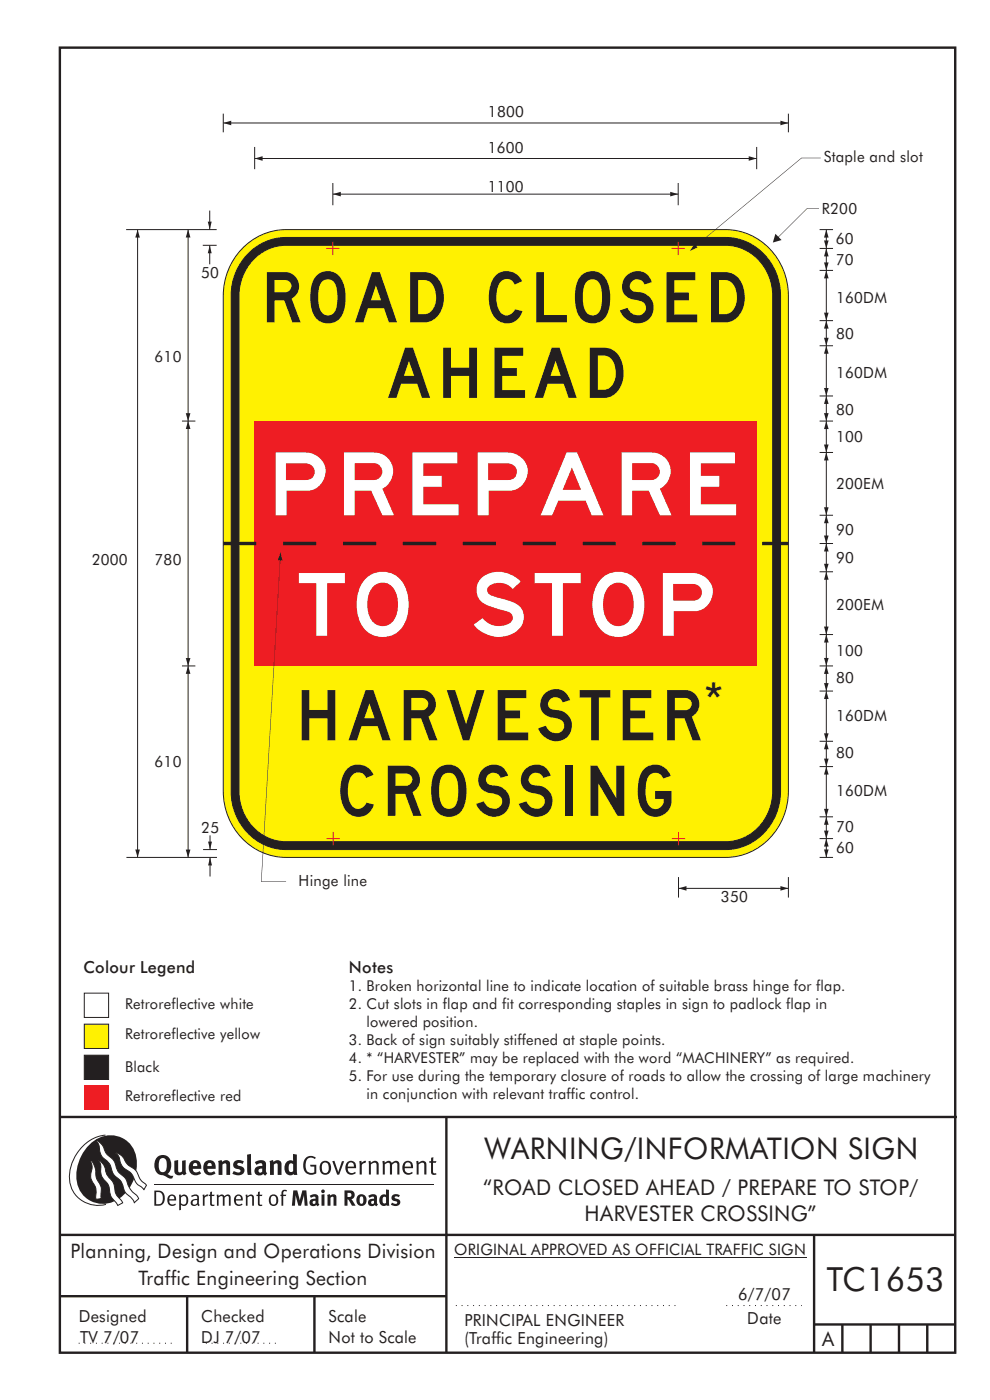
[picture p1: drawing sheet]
<svg xmlns="http://www.w3.org/2000/svg" width="210mm" height="297mm" viewBox="0 0 210 297" stroke-linecap="round" stroke-linejoin="round" font-family="sans-serif">
<g fill="none" stroke="#231f20" stroke-width=".51">
<path d="M12.7 10.1h189.9v276.9h-189.9zM12.7 237h190.3M94.7 236.9v50.1M12.7 262h190M12.7 275h82M39.7 275v12M66.7 275v12M172.7 262v25M172.7 281h30M178.7 281v6M184.7 281v6M190.7 281v6"/>
<path d="M196.7 281v6"/>
</g>
<path d="M96.7 277h47.1M154.1 277h16M16.7 285h20.3M43.7 285h15" fill="none" stroke="#231f20" stroke-width=".21" stroke-dasharray=".2 1" stroke-linecap="butt"/>
<path d="M17.9 217.3h5.1v5.1h-5.1z" fill-rule="evenodd" fill="#fff101" stroke="#231f20" stroke-width=".21"/>
<path d="M17.9 223.9h5.1v5.1h-5.1z" fill-rule="evenodd" fill="#231f20" stroke="#231f20" stroke-width=".21"/>
<path d="M17.9 210.7h5.1v5.2h-5.1z" fill-rule="evenodd" fill="#fff" stroke="#231f20" stroke-width=".21"/>
<path d="M96.3 266.7h74.7" fill="none" stroke="#231f20" stroke-width=".21"/>
<g fill="#231f20">
<path d="M64.9 245.6a1.61 1.61 0 0 1 2.1 0l-.2 .3a1.17 1.17 0 0 0-1.4-.2 1.17 1.17 0 0 0-.6 1.3 1.42 1.42 0 0 0 1.2 1.9l.7-.2v-1.2h-.8l-.1-.4h1.3v1.8a1.82 1.82 0 0 1-2.2 0 1.82 1.82 0 0 1-.6-2.1l.2-.7z" fill-rule="evenodd"/>
<path d="M68.2 246.5a1.77 1.77 0 0 0 .4 2.7 1.39 1.39 0 0 0 1.4-.5 1.39 1.39 0 0 0 .2-1.5 1.19 1.19 0 0 0-2-.7zM68.5 246.8a.83 .83 0 0 1 1 .1 .83 .83 0 0 1 .2 .9 .75 .75 0 0 1-.6 1.1 .75 .75 0 0 1-.8-.8v-1z" fill-rule="evenodd"/>
<path d="M70.5 246.4l.4-.1 .8 2.4 .8-2.3h.5l-1.1 2.8h-.4z" fill-rule="evenodd"/>
<path d="M73.6 246.7a1.74 1.74 0 0 0 .5 2.5h.9l.5-.3-.2-.3a.89 .89 0 0 1-1.1 .2 .89 .89 0 0 1-.4-1h1.7a1.15 1.15 0 0 0-.4-1.3 1.15 1.15 0 0 0-1.5 .2zM74 246.8a.67 .67 0 0 1 .8-.1 .67 .67 0 0 1 .3 .8h-1.3z" fill-rule="evenodd"/>
<path d="M76.2 246.4l.4-.1 .1 .4 .5-.4h.5l-.2 .5a.61 .61 0 0 0-.8 .6v1.8h-.4z" fill-rule="evenodd"/>
<path d="M78.1 246.4l.5-.1 .1 .4a.89 .89 0 0 1 .9-.4 .89 .89 0 0 1 .7 .7v2.2h-.4v-2.2l-.1-.2-.3-.1-.8 .4v2.1h-.4z" fill-rule="evenodd"/>
<path d="M81.1 246.4l.4-.1 .1 .4a.83 .83 0 0 1 .8-.4 .83 .83 0 0 1 .7 .5 .86 .86 0 0 1 .9-.5 .86 .86 0 0 1 .7 .7v2.2h-.4l-.1-2.3a.5 .5 0 0 0-.8 0l-.2 .2v2.1h-.5v-2.2l-.4-.3-.7 .4v2.1h-.4z" fill-rule="evenodd"/>
<path d="M85.7 246.7a1.74 1.74 0 0 0 .5 2.5h.9l.5-.3-.2-.3a.89 .89 0 0 1-1.1 .2 .89 .89 0 0 1-.4-1h1.7a1.15 1.15 0 0 0-.5-1.3 1.15 1.15 0 0 0-1.4 .2zM86 246.8a.67 .67 0 0 1 .9-.1 .67 .67 0 0 1 .3 .8h-1.3z" fill-rule="evenodd"/>
<path d="M88.3 246.4l.4-.1 .1 .4a.89 .89 0 0 1 .9-.4 .89 .89 0 0 1 .8 .7v2.2h-.5v-2.2l-.1-.2-.3-.1-.8 .4v2.1h-.4z" fill-rule="evenodd"/>
<path d="M91.5 245.6l.4-.1v.9h.7l-.2 .3h-.5v2.1l.1 .1h.5l.1 .3a.71 .71 0 0 1-1.2-.6v-1.9h-.3v-.3h.3z" fill-rule="evenodd"/>
<path d="M37 246.3l.8-.2v2a.46 .46 0 0 0 .2 .6 .46 .46 0 0 0 .6-.2v-2.2l.8-.2v2.4l.2 .5-.6 .4-.2-.3a1.03 1.03 0 0 1-1.2 .2 1.03 1.03 0 0 1-.6-1.1z" fill-rule="evenodd"/>
<path d="M40.4 246.6a1.64 1.64 0 0 0 0 2.2 1.64 1.64 0 0 0 2.3 .1l-.4-.4a.78 .78 0 0 1-.9 .3 .78 .78 0 0 1-.5-.8h1.8a1.37 1.37 0 0 0-.6-1.7 1.37 1.37 0 0 0-1.7 .3zM41.1 246.9a.48 .48 0 0 1 .6-.1 .48 .48 0 0 1 .2 .6h-1z" fill-rule="evenodd"/>
<path d="M43.5 246.6a1.65 1.65 0 0 0-.2 1.9 1.65 1.65 0 0 0 1.9 .8l.5-.4-.3-.4a.78 .78 0 0 1-.9 .3 .78 .78 0 0 1-.5-.8h1.8a1.37 1.37 0 0 0-.6-1.7 1.37 1.37 0 0 0-1.7 .3zM44.1 246.9a.48 .48 0 0 1 .6-.1 .48 .48 0 0 1 .2 .6h-.9z" fill-rule="evenodd"/>
<path d="M46.3 246.3l.7-.2 .1 .4a.95 .95 0 0 1 1-.3 .95 .95 0 0 1 .7 .8v2.3h-.8v-2.3l-.3-.2-.5 .3v2.2h-.8z" fill-rule="evenodd"/>
<path d="M49.7 246.5a1.73 1.73 0 0 1 2-.1l-.2 .5-.6-.2a.42 .42 0 0 0-.6 .3l.2 .3a1.23 1.23 0 0 1 1.4 1 1.47 1.47 0 0 1-2.3 .9l-.3-.2 .3-.6 .7 .3a.47 .47 0 0 0 .7-.3 .87 .87 0 0 0-1-.5l-.4-.2-.1-.4z" fill-rule="evenodd"/>
<path d="M54.1 246.6l.3 .5 .3-.1a.62 .62 0 0 1 .9 0l.1 .4a1.21 1.21 0 0 0-1.4 .3 1.21 1.21 0 0 0-.1 1.3 1.19 1.19 0 0 0 1.6 .1l.5 .3 .4-.5-.3-.3v-1.4a.96 .96 0 0 0-1.3-1zM55 248l.6-.1v.7a.43 .43 0 0 1-.6 .1 .43 .43 0 0 1 0-.7z" fill-rule="evenodd"/>
<path d="M57.2 246.3l.7-.2 .1 .4a.95 .95 0 0 1 1-.3 .95 .95 0 0 1 .7 .8v2.3h-.8v-2.3l-.2-.2-.6 .3v2.2h-.8z" fill-rule="evenodd"/>
<path d="M62.2 244.8v1.5a1.29 1.29 0 0 0-1.4 .2 1.29 1.29 0 0 0-.5 1.3 1.24 1.24 0 0 0 .6 1.3 1.24 1.24 0 0 0 1.4 0l.1 .2h.7l-.1-4.3zM61.5 246.9l.4-.1 .3 .2v1.5l-.3 .1a.48 .48 0 0 1-.6-.4 1.52 1.52 0 0 1 .2-1.3z" fill-rule="evenodd"/>
<path d="M52.4 245l.8-.2 .2 4.5h-.8l-.1-.2z" fill-rule="evenodd"/>
</g>
<path d="M22.4 240.8a9 9 0 0 0-7.4 10.9 6.2 6.2 0 0 0 7.5 3.8M32.7 251.4h59.4" fill="none" stroke="#231f20" stroke-width=".21"/>
<path d="M19.1 242.7a5.7 5.7 0 0 1 6.5-1.4 5.7 5.7 0 0 1 3.4 5.7 8.6 8.6 0 0 1-6.2 8.3 5.7 5.7 0 0 1-6.5-7 9.9 9.9 0 0 1 2.8-5.6z" fill-rule="evenodd" fill="#231f20"/>
<path d="M24.5 244.5a3.1 3.1 0 0 1 2.3 2.2l.7 .7a3.2 3.2 0 0 1 2 2.4l.4 .6 1.2 1.1-.6 .9-.2-.3a3.5 3.5 0 0 1-1.9-2.1 3.8 3.8 0 0 0-2.1-2.2 3.5 3.5 0 0 1-1-2.2zM20.4 241.9a3.4 3.4 0 0 1 1.9 2.5l.7 .8a3.3 3.3 0 0 1 1.7 2.6 4.4 4.4 0 0 0 1.7 2l.3 .3a6.1 6.1 0 0 0 2.5 3.7l.2 .5-.9 .9a6.1 6.1 0 0 0-1.9-2.2l-.4-.8a3.6 3.6 0 0 0-1.9-2.8l-.6-1a3.6 3.6 0 0 0-1.9-2.8 3.7 3.7 0 0 1-.8-2.4zM21 246.1a3.4 3.4 0 0 1 1.5 2.7l.6 1a3.8 3.8 0 0 1 1.4 3.1l.3 .7 1.2 1.6-1 .6-.5-.8a3.2 3.2 0 0 1-1.3-2.8 4.3 4.3 0 0 0-1.4-2.2 4.7 4.7 0 0 1-.5-2.9zM19.2 246.1a5.1 5.1 0 0 1 1.2 3.7l.3 .7a3.1 3.1 0 0 1 .7 3l.1 .8-1.1 .2-.1-.8a3.5 3.5 0 0 0-.9-3.3 3.6 3.6 0 0 1 .1-2.5z" fill-rule="evenodd" fill="#fff" stroke="#231f20" stroke-width=".21"/>
<g fill="#231f20">
<path d="M33.4 245.5a2.51 2.51 0 0 0 .4 3.7l.8 .1a2.78 2.78 0 0 0 2 .7l.2-.6h-.6l-.7-.3a2.56 2.56 0 0 0 0-3.8 1.83 1.83 0 0 0-2.1 .2zM34 245.9a.87 .87 0 0 1 1 0 .87 .87 0 0 1 .4 .9v.4a1.17 1.17 0 0 1-.9 1.5l-.3-.1a2.38 2.38 0 0 1-.2-2.7z" fill-rule="evenodd"/>
<path d="M33.1 252.9v2.6a1.12 1.12 0 0 0 1.2-.3 1.12 1.12 0 0 0 .2-1.2l-.1-.5-.3-.4zM32.7 252.6h1.1a1.67 1.67 0 0 1 1.2 1.6 1.67 1.67 0 0 1-1.3 1.6h-1zM36.1 253.9l-.2 .5h1.1a.55 .55 0 0 0-.3-.6 .55 .55 0 0 0-.6 .1zM35.8 253.7a.95 .95 0 0 1 1.2-.1 .95 .95 0 0 1 .4 1.1h-1.5a.72 .72 0 0 0 .4 .8 .72 .72 0 0 0 .9-.2l.1 .3a1.15 1.15 0 0 1-1.5 0 1.15 1.15 0 0 1-.2-1.5zM38.4 254.1v1.2a.7 .7 0 0 0 .9 .1 .7 .7 0 0 0 .2-.9 .61 .61 0 0 0-.4-.7 .61 .61 0 0 0-.7 .3zM38 253.5l.3-.1 .1 .4a.95 .95 0 0 1 1.2-.2 .95 .95 0 0 1 .3 1.2 .92 .92 0 0 1-.5 .9 .92 .92 0 0 1-1-.1v1.1l-.4 .1zM40.9 254.8a.5 .5 0 0 0 .2 .8 .5 .5 0 0 0 .7-.4v-.6zM40.5 253.7a1 1 0 0 1 1.7 .3v1.4l.2 .2-.2 .3-.3-.3a.78 .78 0 0 1-1.4-.1 .78 .78 0 0 1 .8-1.1h.5a.58 .58 0 0 0-.3-.7 .58 .58 0 0 0-.7 .2zM43 253.5l.3-.1 .1 .4 .3-.3 .5-.1-.2 .4a.52 .52 0 0 0-.6 .5v1.5h-.4zM44.6 252.9l.4-.1-.1 .7h.6l-.1 .3h-.5v1.5a.35 .35 0 0 0 .6 .3v.2a.57 .57 0 0 1-.6 .1 .57 .57 0 0 1-.3-.5v-1.6h-.3v-.3h.3zM45.9 253.5l.4-.1 .1 .4 .2-.2a.64 .64 0 0 1 1 .2 .7 .7 0 0 1 .8-.4 .7 .7 0 0 1 .5 .6v1.8h-.3v-1.7l-.3-.4-.7 .4v1.7h-.3v-1.6a.38 .38 0 0 0-.3-.5 .38 .38 0 0 0-.5 .2l-.1 .2v1.7h-.4zM50.2 253.9l-.2 .5h1.1a.55 .55 0 0 0-.2-.6 .55 .55 0 0 0-.7 .1zM49.9 253.7a.95 .95 0 0 1 1.2-.1 .95 .95 0 0 1 .4 1.1h-1.5a.72 .72 0 0 0 .4 .8 .72 .72 0 0 0 .9-.2l.1 .3a1.15 1.15 0 0 1-1.5 0 1.15 1.15 0 0 1-.2-1.5zM52.1 253.5l.3-.1 .1 .4a.72 .72 0 0 1 .8-.4 .72 .72 0 0 1 .6 .6v1.8h-.4v-1.6a.45 .45 0 0 0-.3-.5 .45 .45 0 0 0-.5 .2l-.2 .2v1.7h-.3zM54.7 252.9l.4-.1v.7h.6l-.1 .3h-.5v1.5a.35 .35 0 0 0 .5 .3v.2a.57 .57 0 0 1-.6 .1 .57 .57 0 0 1-.3-.5v-1.6h-.3v-.3h.3zM57.6 253.9l-.2 .7a.65 .65 0 0 0 .3 .8 .65 .65 0 0 0 .8-.2l.1-.1a.93 .93 0 0 0-.7-1.4zM57.3 253.7a1.12 1.12 0 0 1 1.4 0 1.12 1.12 0 0 1 .3 1.5 1.01 1.01 0 0 1-1.3 .6 1.01 1.01 0 0 1-.7-1.2zM59.9 252.6l.5-.2 .5 .2-.1 .2-.4-.1-.3 .2v.6h.6l-.1 .3h-.5v2h-.4v-2h-.2v-.3h.2zM62.2 252.6l-.3 3.2h.7l.1-2.3 .6 2.3h.6l.6-2.3 .1 2.3h.7l-.3-3.2h-.9l-.5 2.1-.5-2.1zM65.7 253.7l.3 .4a.51 .51 0 0 1 .5-.3 .51 .51 0 0 1 .4 .4v.1a.88 .88 0 0 0-1.1 .4 .88 .88 0 0 0 .2 1.1 .9 .9 0 0 0 1.1-.2l.3 .3 .4-.4-.2-.2v-1.1a.87 .87 0 0 0-.5-.8 .87 .87 0 0 0-1 .1zM66.4 254.8h.5v.5l-.1 .1h-.3l-.2-.1zM68.2 253.5v2.3h.6v-2.4zM68.1 252.8a.4 .4 0 0 0 .8 0 .4 .4 0 0 0-.8 0zM69.4 253.5l.1 2.3h.6v-1.7a.33 .33 0 0 1 .4-.2 .33 .33 0 0 1 .3 .4v1.5h.6v-1.7a.75 .75 0 0 0-.6-.7 .75 .75 0 0 0-.8 .3v-.3zM73.1 252.6v3.2h.6v-1.3l.3 .2 .7 1.1h.7l-.9-1.4a.94 .94 0 0 0 .7-1 .94 .94 0 0 0-.9-.8zM73.7 253.1a.51 .51 0 0 1 .8 .1 .51 .51 0 0 1-.2 .7l-.6 .1zM75.9 253.7a1.19 1.19 0 0 0-.1 1.7 1.19 1.19 0 0 0 1.8 0 1.19 1.19 0 0 0-.1-1.6 1.19 1.19 0 0 0-1.6-.1zM76.5 253.9l.2-.1a.99 .99 0 0 1 0 1.6 1.06 1.06 0 0 1-.2-1.5zM78.1 253.7l.3 .4a.51 .51 0 0 1 .5-.3 .51 .51 0 0 1 .5 .4v.1a.88 .88 0 0 0-1.2 .4 .88 .88 0 0 0 .2 1.1 .9 .9 0 0 0 1.1-.2l.3 .3 .4-.4-.2-.2v-1.1a.87 .87 0 0 0-.5-.8 .87 .87 0 0 0-1 .1zM78.9 254.8h.4v.5l-.1 .1h-.3l-.1-.1zM81.9 252.3v1.2a1.2 1.2 0 0 0-1.4 .6 1.2 1.2 0 0 0 .2 1.4l.5 .3 .8-.1v.1h.6l-.1-3.4zM81.4 253.9l.5 .1-.1 1.2a.46 .46 0 0 1-.5 0 .46 .46 0 0 1-.1-.5zM83.3 253.6a.79 .79 0 0 0-.1 .9 .79 .79 0 0 0 .9 .4 .33 .33 0 0 1 0 .5 .33 .33 0 0 1-.5 0l-.4-.3-.3 .5a1.15 1.15 0 0 0 1.2 .3 1.15 1.15 0 0 0 .8-1 1.49 1.49 0 0 0-1.2-.8 .4 .4 0 0 1 .3-.3 .4 .4 0 0 1 .4 .1l.2 .1 .2-.4a1.47 1.47 0 0 0-1.5 0z" fill-rule="evenodd"/>
</g>
<path d="M17.9 230.3h5.1v5.1h-5.1z" fill-rule="evenodd" fill="#ee1d23"/>
<path d="M51.8 52.3a12.9 12.9 0 0 1 8.9-3.6h93.2a13.7 13.7 0 0 1 13.3 14.1v105.1a13.8 13.8 0 0 1-13.3 14h-93.2a13.7 13.7 0 0 1-13.3-14v-105.1a14.4 14.4 0 0 1 4.4-10.5z" fill-rule="evenodd" fill="#fff101" stroke="#231f20" stroke-width=".21"/>
<path d="M52.5 54a11.3 11.3 0 0 1 8.2-3.6h93.2a12.1 12.1 0 0 1 11.7 12.4v105.1a12.1 12.1 0 0 1-11.7 12.3h-93.2a12.1 12.1 0 0 1-11.7-12.3v-105.1a12.8 12.8 0 0 1 3.5-8.8z" fill-rule="evenodd" fill="#231f20" stroke="#231f20" stroke-width=".21"/>
<path d="M54.1 54.8a9.6 9.6 0 0 1 6.6-2.8h93.2a10.4 10.4 0 0 1 10 10.8v105.1a10.4 10.4 0 0 1-10 10.7h-93.2a10.4 10.4 0 0 1-10-10.7v-105.1a11.1 11.1 0 0 1 3.4-8z" fill-rule="evenodd" fill="#fff101" stroke="#231f20" stroke-width=".21"/>
<path d="M54 89.3h106.6v52h-106.6z" fill-rule="evenodd" fill="#ee1d23"/>
<path d="M47.4 115.3h119.8" fill="none" stroke="#231f20" stroke-width=".71" stroke-dasharray="7.1 5.6" stroke-linecap="butt"/>
<path d="M173.9 68h2.8M173.9 173.3h2.8M175.3 162.6v10.7M173.9 181.9h2.8" fill="none" stroke="#231f20" stroke-width=".21"/>
<g fill="#231f20">
<path d="M175.3 162.6l.5 1.7h-1z"/>
<path d="M174.8 171.6h1l-.5 1.7z"/>
</g>
<path d="M173.9 157.3h2.8M175.3 157.3v5.3M173.9 162.6h2.8" fill="none" stroke="#231f20" stroke-width=".21"/>
<g fill="#231f20">
<path d="M175.3 157.3l.5 1.7h-1z"/>
<path d="M174.8 161h1l-.5 1.6z"/>
</g>
<path d="M173.9 73.4h2.8M175.3 146.6v10.7" fill="none" stroke="#231f20" stroke-width=".21"/>
<g fill="#231f20">
<path d="M175.3 146.6l.5 1.7h-1z"/>
<path d="M174.8 155.6h1l-.5 1.7z"/>
</g>
<path d="M175.3 68v5.4M173.9 146.6h2.8M173.9 141.3h2.8" fill="none" stroke="#231f20" stroke-width=".21"/>
<g fill="#231f20">
<path d="M175.3 68l.5 1.7h-1z"/>
<path d="M174.8 71.7h1l-.5 1.7z"/>
</g>
<path d="M175.3 57.4v10.6M173.9 84h2.8" fill="none" stroke="#231f20" stroke-width=".21"/>
<g fill="#231f20">
<path d="M175.3 57.4l.5 1.7h-1z"/>
<path d="M174.8 66.3h1l-.5 1.7z"/>
</g>
<path d="M175.3 141.3v5.3" fill="none" stroke="#231f20" stroke-width=".21"/>
<g fill="#231f20">
<path d="M175.3 141.3l.5 1.7h-1z"/>
<path d="M174.8 144.9h1l-.5 1.7z"/>
</g>
<path d="M175.3 73.4v10.6" fill="none" stroke="#231f20" stroke-width=".21"/>
<g fill="#231f20">
<path d="M174.8 82.3h1l-.5 1.7z"/>
<path d="M175.3 73.4l.5 1.6h-1z"/>
</g>
<path d="M173.9 89.3h2.8M175.3 84v5.3" fill="none" stroke="#231f20" stroke-width=".21"/>
<g fill="#231f20">
<path d="M175.3 84l.5 1.7h-1z"/>
<path d="M174.8 87.6h1l-.5 1.7z"/>
</g>
<path d="M175.3 177.9v4" fill="none" stroke="#231f20" stroke-width=".21"/>
<g fill="#231f20">
<path d="M174.8 180.2h1l-.5 1.7z"/>
<path d="M175.3 177.9l.5 1.7h-1z"/>
</g>
<path d="M173.9 96h2.8M175.3 89.3v6.7M173.9 115.3h2.8M173.9 109.3h2.8M173.9 134.6h2.8M173.9 121.3h2.8" fill="none" stroke="#231f20" stroke-width=".21"/>
<g fill="#231f20">
<path d="M174.8 94.3h1l-.5 1.7z"/>
<path d="M175.3 89.3l.5 1.7h-1z"/>
</g>
<path d="M175.3 96v13.3" fill="none" stroke="#231f20" stroke-width=".21"/>
<g fill="#231f20">
<path d="M175.3 96l.5 1.7h-1z"/>
<path d="M174.8 107.6h1l-.5 1.7z"/>
</g>
<path d="M175.3 109.3v6" fill="none" stroke="#231f20" stroke-width=".21"/>
<g fill="#231f20">
<path d="M174.8 113.6h1l-.5 1.7z"/>
<path d="M175.3 109.3l.5 1.7h-1z"/>
</g>
<path d="M175.3 134.6v6.7" fill="none" stroke="#231f20" stroke-width=".21"/>
<g fill="#231f20">
<path d="M175.3 134.6l.5 1.7h-1z"/>
<path d="M174.8 139.6h1l-.5 1.7z"/>
</g>
<path d="M175.3 121.3v13.3" fill="none" stroke="#231f20" stroke-width=".21"/>
<g fill="#231f20">
<path d="M174.8 132.9h1l-.5 1.7z"/>
<path d="M175.3 121.3l.5 1.7h-1z"/>
</g>
<path d="M175.3 115.3v6" fill="none" stroke="#231f20" stroke-width=".21"/>
<g fill="#231f20">
<path d="M174.8 119.6h1l-.5 1.7z"/>
<path d="M175.3 115.3l.5 1.7h-1z"/>
</g>
<path d="M69.3 177.9h2.8M70.7 176.5v2.8M142.5 177.9h2.8M143.9 176.5v2.8" fill="none" stroke="#ee1d23" stroke-width=".21"/>
<path d="M173.9 177.9h2.8M175.3 173.3v4.6" fill="none" stroke="#231f20" stroke-width=".21"/>
<g fill="#231f20">
<path d="M175.3 173.3l.5 1.7h-1z"/>
<path d="M174.8 176.2h1l-.5 1.7z"/>
</g>
<path d="M59.5 117.2l.4 1.7h-1zM59.4 118.7l-4 68.4zM55.4 187l5.3 .1z" fill="#231f20"/>
<path d="M143.9 188.5h23.3" fill="none" stroke="#231f20" stroke-width=".21"/>
<g fill="#231f20">
<path d="M143.9 188.5l1.7-.5v1z"/>
<path d="M165.6 188l1.6 .5-1.6 .5z"/>
</g>
<path d="M29.2 48.7v133.2M143.9 186.1v4.3M167.2 186.1v4.3" fill="none" stroke="#231f20" stroke-width=".21"/>
<g fill="#231f20">
<path d="M29.2 48.7l.5 1.7h-1z"/>
<path d="M28.7 180.2h1l-.5 1.7z"/>
</g>
<path d="M39.9 141.3v40.6" fill="none" stroke="#231f20" stroke-width=".21"/>
<g fill="#231f20">
<path d="M39.9 141.3l.5 1.7h-1z"/>
<path d="M39.4 180.3h1l-.5 1.7z"/>
</g>
<path d="M39.9 89.3v52M38.6 141.3h2.8M26.8 181.9h19.2" fill="none" stroke="#231f20" stroke-width=".21"/>
<g fill="#231f20">
<path d="M39.9 89.3l.5 1.7h-1z"/>
<path d="M39.4 139.6h1l-.5 1.7z"/>
</g>
<path d="M44.6 177.2v3M43.1 180.2h2.9" fill="none" stroke="#231f20" stroke-width=".21"/>
<path d="M44.1 178.6h.9l-.4 1.6z" fill="#231f20"/>
<path d="M44.6 181.9v4.1" fill="none" stroke="#231f20" stroke-width=".21"/>
<path d="M44.6 181.9l.4 1.7h-.9z" fill="#231f20"/>
<path d="M173.9 57.4h2.8M173.9 48.7h2.8M175.3 48.7v4" fill="none" stroke="#231f20" stroke-width=".21"/>
<g fill="#231f20">
<path d="M175.3 48.7l.5 1.7h-1z"/>
<path d="M174.8 51h1l-.5 1.7z"/>
</g>
<path d="M47.4 26.1h119.8" fill="none" stroke="#231f20" stroke-width=".21"/>
<g fill="#231f20">
<path d="M47.4 26.1l1.7-.5v1z"/>
<path d="M165.6 25.6l1.6 .5-1.6 .5z"/>
</g>
<path d="M47.4 24.1v4M54 31.2v4.7M54 33.6h106.5M160.5 31.2v4.7M167.2 24.1v4" fill="none" stroke="#231f20" stroke-width=".21"/>
<g fill="#231f20">
<path d="M54 33.6l1.7-.5v1z"/>
<path d="M158.8 33.1l1.7 .5-1.7 .5z"/>
</g>
<path d="M164.5 49.6l1.3 1.3-1.9 .6zM165 50.3l6.2-6.1zM171.2 44.2l2.5 .1z" fill="#231f20"/>
<path d="M69.2 52.7h2.8M70.6 51.3v2.8M142.5 52.7h2.8M143.9 51.3v2.8" fill="none" stroke="#ee1d23" stroke-width=".21"/>
<path d="M70.6 41.2h73.3" fill="none" stroke="#231f20" stroke-width=".21"/>
<g fill="#231f20">
<path d="M70.6 41.2l1.7-.5v1z"/>
<path d="M142.2 40.7l1.7 .5-1.7 .5z"/>
</g>
<path d="M70.6 38.8v4.7M143.9 38.8v4.7M173.9 52.7h2.8M175.3 52.7v4.7" fill="none" stroke="#231f20" stroke-width=".21"/>
<g fill="#231f20">
<path d="M174.8 55.7h1l-.5 1.7z"/>
<path d="M175.3 52.7l.5 1.7h-1z"/>
</g>
<path d="M147.3 51.8l.7 .7-1.7 .7zM147.5 52.2l22.5-18.7zM170 33.5l4.1 .1z" fill="#231f20"/>
<path d="M26.8 48.7h19.2M43 52h3M44.5 44.7v4" fill="none" stroke="#231f20" stroke-width=".21"/>
<path d="M44.1 47h.8l-.4 1.7z" fill="#231f20"/>
<path d="M44.5 52v4.1" fill="none" stroke="#231f20" stroke-width=".21"/>
<path d="M44.5 52l.4 1.7h-.8z" fill="#231f20"/>
<path d="M39.9 48.7v40.6M38.6 89.3h2.8" fill="none" stroke="#231f20" stroke-width=".21"/>
<g fill="#231f20">
<path d="M39.4 87.7h1l-.5 1.7z"/>
<path d="M39.9 48.7l.5 1.7h-1z"/>
</g>
<g font-size="13.3" fill="#fff">
<text x="58.4" y="109.3">PREPARE</text>
<text x="63.4" y="134.9">TO</text>
<text x="100.5" y="134.9">STOP</text>
</g>
<g font-size="10.7" fill="#231f20">
<text x="56.6" y="68.4">ROAD CLOSED</text>
<text x="82.3" y="84.4">AHEAD</text>
<text x="64" y="157.1">HARVESTER</text>
<text x="72.2" y="173.1">CROSSING</text>
</g>
<text font-size="8.5" fill="#231f20" x="149.3" y="150.8">*</text>
<text font-size="7.1" fill="#231f20" x="175.4" y="274">TC1653</text>
<text font-size="6.3" fill="#231f20" x="102.8" y="245.8">WARNING/INFORMATION SIGN</text>
<g font-size="4.6" fill="#231f20">
<text x="102.5" y="253.6">“ROAD CLOSED AHEAD / PREPARE TO STOP/</text>
<text x="124" y="259.1">HARVESTER CROSSING”</text>
</g>
<g font-size="4.2" fill="#231f20">
<text x="14.9" y="267">Planning, Design and Operations Division</text>
<text x="29.4" y="272.6">Traffic Engineering Section</text>
<text x="174.4" y="285.6">A</text>
</g>
<g font-size="3.5" fill="#231f20">
<text x="17.7" y="206.4">Colour Legend</text>
<text x="74" y="206.3">Notes</text>
<text x="156.6" y="275.9">6/7/07</text>
<text x="16.7" y="280.4">Designed</text>
<text x="42.7" y="280.4">Checked</text>
<text x="69.7" y="280.4">Scale</text>
<text x="98.5" y="281.4">PRINCIPAL ENGINEER</text>
<text x="158.5" y="281">Date</text>
<text x="17" y="284.8">TV 7/07</text>
<text x="42.7" y="284.8">DJ 7/07</text>
<text x="69.7" y="285">Not to Scale</text>
<text x="98.5" y="285.1">(Traffic Engineering)</text>
</g>
<text font-size="3.4" fill="#231f20" x="96.3" y="266.3">ORIGINAL APPROVED AS OFFICIAL TRAFFIC SIGN</text>
<g font-size="3.3" fill="#231f20">
<text x="103.5" y="24.8">1800</text>
<text x="103.5" y="32.5">1600</text>
<text x="174.7" y="34.4">Staple and slot</text>
<text x="103.5" y="40.7">1100</text>
<text x="174.4" y="45.4">R200</text>
<text x="177.3" y="51.9">60</text>
<text x="42.6" y="59">50</text>
<text x="177.3" y="56.3">70</text>
<text x="177.3" y="64.2">160DM</text>
<text x="177.3" y="71.8">80</text>
<text x="32.8" y="76.8">610</text>
<text x="177.3" y="80.3">160DM</text>
<text x="177.3" y="88">80</text>
<text x="177.3" y="93.8">100</text>
<text x="177.3" y="103.8">200EM</text>
<text x="177.3" y="113.5">90</text>
<text x="19.4" y="119.8">2000</text>
<text x="32.8" y="119.8">780</text>
<text x="177.3" y="119.4">90</text>
<text x="177.3" y="129.5">200EM</text>
<text x="177.3" y="139.1">100</text>
<text x="177.3" y="144.9">80</text>
<text x="177.3" y="152.9">160DM</text>
<text x="177.3" y="160.9">80</text>
<text x="32.8" y="162.8">610</text>
<text x="177.3" y="168.9">160DM</text>
<text x="42.7" y="176.8">25</text>
<text x="177.3" y="176.6">70</text>
<text x="177.3" y="180.9">60</text>
<text x="63.4" y="188">Hinge line</text>
<text x="152.9" y="191.4">350</text>
</g>
<g font-size="3.2" fill="#231f20">
<text x="26.5" y="214.2">Retroreflective white</text>
<text x="74" y="214">2. Cut slots in flap and fit corresponding staples in sign to padlock flap in</text>
<text x="74" y="210.2">1. Broken horizontal line to indicate location of suitable brass hinge for flap.</text>
<text x="26.5" y="220.5">Retroreflective yellow</text>
<text x="74" y="221.6">3. Back of sign suitably stiffened at staple points.</text>
<text x="77.8" y="217.8">lowered position.</text>
<text x="26.5" y="227.5">Black</text>
<text x="74" y="225.5">4. * “HARVESTER” may be replaced with the word “MACHINERY” as required.</text>
<text x="26.5" y="233.5">Retroreflective red</text>
<text x="74" y="229.3">5. For use during the temporary closure of roads to allow the crossing of large machinery</text>
<text x="77.8" y="233.1">in conjunction with relevant traffic control.</text>
</g>
</svg>
